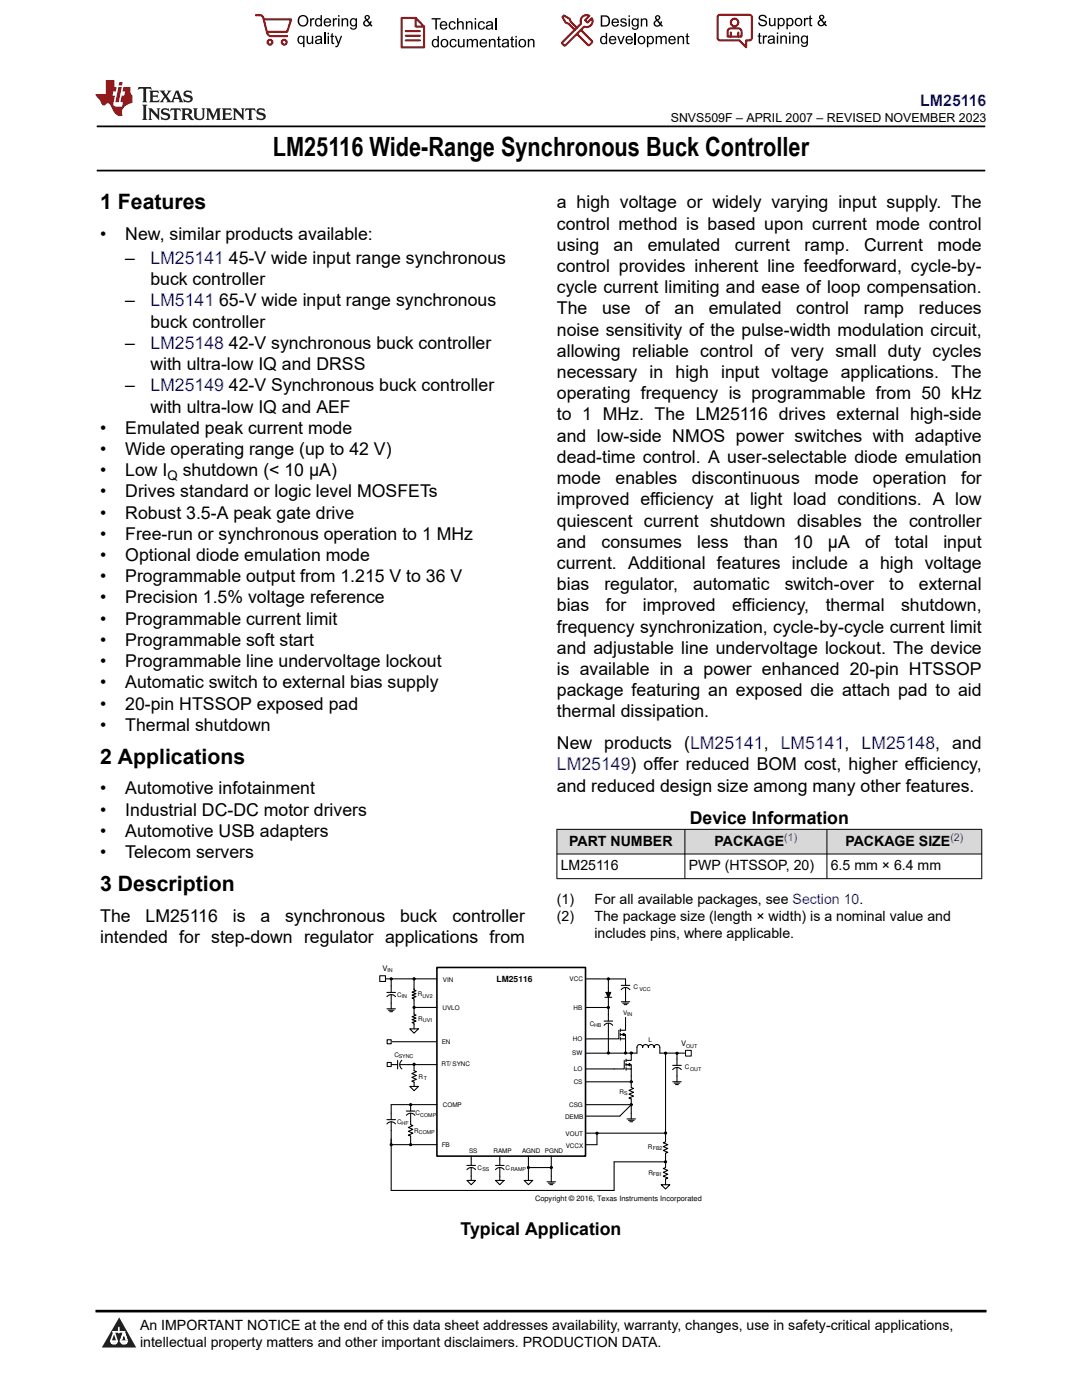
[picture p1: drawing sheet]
<svg xmlns="http://www.w3.org/2000/svg" width="216mm" height="279mm" viewBox="0 0 216 279" stroke-linecap="round" stroke-linejoin="round" font-family="sans-serif">
<path d="M19.3 25.2h177.3M19.3 34h177.3" fill="none" stroke="#000" stroke-width=".35"/>
<g fill="#d8d8d8">
<path d="M111.1 165.5h84.8v4.9h-84.8z" fill-rule="evenodd"/>
<path d="M111.2 165.6h25.4v4.8h-25.4z" fill-rule="evenodd"/>
<path d="M136.7 165.6h28.2v4.8h-28.2z" fill-rule="evenodd"/>
<path d="M165.1 165.6h30.7v4.8h-30.7z" fill-rule="evenodd"/>
</g>
<g fill="none" stroke="#000" stroke-width=".2">
<path d="M111.1 165.5h84.9M111.1 170.4h84.9M111.1 175.4h84.9M111.1 165.5v9.9M136.7 165.5v9.9M165 165.5v9.9M195.9 165.5v9.9M124.1 206.5l.4-.3v.5z"/>
<circle cx="78.1" cy="195.4" r=".22"/>
<circle cx="121.4" cy="195.4" r=".21"/>
<circle cx="121.4" cy="201.1" r=".21"/>
<circle cx="124.8" cy="210.1" r=".21"/>
<circle cx="126" cy="215.9" r=".21"/>
<circle cx="132.8" cy="210.2" r=".21"/>
<circle cx="135.1" cy="210.2" r=".21"/>
<circle cx="78.1" cy="228.4" r=".22"/>
<circle cx="81.9" cy="220.5" r=".22"/>
<circle cx="81.9" cy="228.4" r=".22"/>
<circle cx="126" cy="220.5" r=".21"/>
<circle cx="132.8" cy="231.9" r=".21"/>
</g>
<g fill="none" stroke="#000" stroke-width=".21">
<path d="M76.9 195.4h10.3M77.2 198.9l.3-.3 .6-.1 .5 .1 .3 .3M77.2 198.1h1.7M78.1 195.4v2.7M78.1 198.5v1.7M117 195.4h7.8v1.3M121.4 195.4v1.7M121.4 199.9v3.9M124 197.5a1.07 1.07 0 0 1 1.7 0M124 196.7h1.7M124.8 197.1v1.7M78.1 207.9h8.9"/>
<path d="M82.6 213.7l.5 .2-.9 .4 .9 .3-.9 .4 .9 .4-.9 .4 .4 .2M120.5 204.6l.7-.4a1.06 1.06 0 0 1 1.1 .4M120.5 203.8h1.8M121.4 204.2v1.7M123.5 205.6v1.7h-2.1M123.8 207.3h1v1.4M123.8 206.5h.8M123.8 205.4v.5M123.8 206.2v.5M123.8 207.1v.5M123.8 206.5h1v.8M124.8 203v2.6h-1"/>
<path d="M126 214.8v2.2l.4 .2-.9 .4 .9 .4-.9 .4 .9 .4-.9 .3 .5 .2v2.9M131.7 210.2v-1.2a.57 .57 0 0 0-.6-.5 .57 .57 0 0 0-.6 .5 .57 .57 0 0 0-.6-.5 .57 .57 0 0 0-.5 .5 .57 .57 0 0 0-.6-.5 .57 .57 0 0 0-.6 .5 .57 .57 0 0 0-.5-.5 .57 .57 0 0 0-.6 .5v1.2h-10.3M132.8 210.2v17.7l-.5 .2 1 .3-1 .4 1 .4-1 .4 1 .4-.5 .2v2.8l-.5 .2 1 .4-1 .4 1 .3-1 .4 1 .4-.5 .2v.3M134.2 213.5a1.06 1.06 0 0 1 1.7 0M134.2 212.6h1.7M135.1 211.3v1.3M135.1 213v1.8M77.2 224.3l.3-.3 .6-.1 .5 .1 .3 .3M77.2 223.4h1.7M78.1 228.4h9.1M78.1 223.9v13.7M81.1 222.6l.3-.3 .5-.1 .6 .1 .3 .3"/>
<path d="M81.1 221.7h1.7M81.9 222.2v2.2l.5 .2-.9 .4 .9 .4-.9 .4 .9 .4-.9 .3 .4 .2v1.7M81.9 220.5v1.2M87.2 220.5h-9.1v2.9M93.2 233.4a1.06 1.06 0 0 1 1.7 0M93.2 232.6h1.7M94 230.7v1.9M94 233v1.7M98.9 233.4a1.06 1.06 0 0 1 1.7 0M98.9 232.6h1.7M99.7 230.7v1.9M99.7 233v1.7"/>
<path d="M116.8 220.5h9.2"/>
</g>
<g fill="#000">
<path d="M124.1 206.5l.4-.3v.5z"/>
<circle cx="78.1" cy="195.4" r=".22"/>
<circle cx="121.4" cy="195.4" r=".21"/>
<circle cx="121.4" cy="201.1" r=".21"/>
<circle cx="124.8" cy="210.1" r=".21"/>
<circle cx="126" cy="215.9" r=".21"/>
<circle cx="132.8" cy="210.2" r=".21"/>
<circle cx="135.1" cy="210.2" r=".21"/>
<circle cx="78.1" cy="228.4" r=".22"/>
<circle cx="81.9" cy="220.5" r=".22"/>
<circle cx="81.9" cy="228.4" r=".22"/>
<circle cx="126" cy="220.5" r=".21"/>
<circle cx="132.8" cy="231.9" r=".21"/>
</g>
<path d="M87.2 193.1h29.6v37.6h-29.6z" fill="none" stroke="#000" stroke-width=".32"/>
<path d="M131.9 236.4h1.8l-.9 .9z" fill="#fff"/>
<path d="M131.9 236.4h1.8l-.9 .9zM132.8 235.6v.8" fill="none" stroke="#000" stroke-width=".21"/>
<path d="M104.6 235.6h1.7l-.9 .8z" fill="#fff"/>
<path d="M104.6 235.6h1.7l-.9 .8zM105.4 234.7v.9" fill="none" stroke="#000" stroke-width=".21"/>
<path d="M98.9 235.6h1.7l-.9 .8z" fill="#fff"/>
<path d="M98.9 235.6h1.7l-.9 .8zM99.7 234.7v.9" fill="none" stroke="#000" stroke-width=".21"/>
<path d="M81.8 216.8h1.7l-.9 .9z" fill="#fff"/>
<path d="M81.8 216.8h1.7l-.9 .9zM82.6 216v.8" fill="none" stroke="#000" stroke-width=".21"/>
<path d="M93.2 235.6h1.7l-.9 .8z" fill="#fff"/>
<g fill="none" stroke="#000" stroke-width=".21">
<path d="M82.6 197.3v.3l.4 .1-.8 .3 .8 .3-.8 .3 .8 .3-.8 .3 .4 .1v3.2l.4 .1-.8 .3 .8 .3-.8 .3 .8 .3-.8 .3 .4 .1v.3M82.6 195.1v2.5M81.5 212.5h5.7M82.4 201.1h4.8M82.6 212.4v1.3M116.8 215.9h8.9M116.8 201.1h4.6M121.4 207.3h-4.6M121.4 205.9v4.3M124.6 211.6v1.7h-2.1M124.8 208.7v1.5M124.9 213.3h1.1v1.5"/>
<path d="M124.9 211.4v.5M124.9 212.2v.5M124.9 213.1v.5M125.8 212.5h-.9h1.1v.8M126 210.2v1.4h-1.1M131.7 210.2h5.1M135.1 210.2v1.1M93.2 235.6h1.7l-.9 .8zM94 234.7v.9M105.4 230.7v4M105.7 233h4.3M116.8 226.1h15.8"/>
<path d="M132.8 231.9h-10.3v5.7h-44.4"/>
</g>
<g fill="#000">
<path d="M125.2 212.5l.5-.3v.5z"/>
<circle cx="121.4" cy="210.1" r=".21"/>
<circle cx="110" cy="233" r=".22"/>
<circle cx="132.8" cy="226.1" r=".21"/>
</g>
<g fill="none" stroke="#000" stroke-width=".2">
<path d="M125.2 212.5l.5-.3v.5z"/>
<circle cx="121.4" cy="210.1" r=".21"/>
<circle cx="110" cy="233" r=".22"/>
<circle cx="132.8" cy="226.1" r=".21"/>
</g>
<path d="M81.8 205.3h1.7l-.9 .9z" fill="#fff"/>
<g fill="none" stroke="#000" stroke-width=".21">
<path d="M120.7 199h1.4M121.4 197.1v2.8M124 199.9h1.7M124.8 198.8v1.1M77.2 201.3h1.7M77.5 201.6h1.1M77.8 201.9h.5M78.1 200.2v1.1M81.8 205.3h1.7l-.9 .9zM82.6 204.5v.8M116.8 213.3h5.7M124.3 200.2h1.1"/>
<path d="M124.5 200.5h.6M134.2 215.9h1.7M134.5 216.2h1.2M134.8 216.4h.6M135.1 214.8v1.1M109.2 235.9h1.6M109.4 236.1h1.2M109.7 236.4h.6M110 230.7v5.2M125.1 223.3h1.7M125.4 223.6h1.1M125.7 223.9h.5"/>
<path d="M126 222.2v1.1M126 220.5l-2.3 2.2h-6.9"/>
</g>
<g fill="#000">
<path d="M120.9 198.1h1l-.5 1z"/>
<circle cx="82.6" cy="195.4" r=".22"/>
<circle cx="82.6" cy="201.1" r=".22"/>
<circle cx="126" cy="210.1" r=".21"/>
<circle cx="105.4" cy="233" r=".22"/>
</g>
<g fill="none" stroke="#000" stroke-width=".2">
<path d="M120.9 198.1h1l-.5 1z"/>
<circle cx="82.6" cy="195.4" r=".22"/>
<circle cx="82.6" cy="201.1" r=".22"/>
<circle cx="126" cy="210.1" r=".21"/>
<circle cx="105.4" cy="233" r=".22"/>
</g>
<path d="M75.8 194.7h1.1v1.2h-1.1z" fill-rule="evenodd" fill="#fff"/>
<path d="M75.8 194.7h1.1v1.2h-1.1z" fill="none" stroke="#000" stroke-width=".21"/>
<path d="M136.8 209.6h1.1v1.2h-1.1z" fill-rule="evenodd" fill="#fff"/>
<path d="M136.8 209.6h1.1v1.2h-1.1z" fill="none" stroke="#000" stroke-width=".2"/>
<path d="M116.8 228.4h2.3" fill="none" stroke="#000" stroke-width=".21"/>
<path d="M77.2 207.5h.9v.8h-.9z" fill-rule="evenodd" fill="#fff"/>
<path d="M77.2 207.5h.9v.8h-.9z" fill="none" stroke="#000" stroke-width=".21"/>
<path d="M77.3 212h.8v.8h-.8z" fill-rule="evenodd" fill="#fff"/>
<g fill="none" stroke="#000" stroke-width=".21">
<path d="M77.3 212h.8v.8h-.8zM78.1 212.5h1.2M79.3 211.6v1.7M79.8 212.5h1.7M80.2 211.6l-.4 .7a1.06 1.06 0 0 0 .4 1M119.1 226.2v2.2"/>
<circle cx="119.1" cy="226.2" r=".21"/>
</g>
<g fill="#000">
<circle cx="82.6" cy="212.4" r=".22"/>
<circle cx="119.1" cy="226.2" r=".21"/>
</g>
<circle cx="82.6" cy="212.4" r=".22" fill="none" stroke="#000" stroke-width=".2"/>
<path d="M0 0h215.9v23.8h-215.9z" fill-rule="evenodd" fill="#fff"/>
<path d="M27.7 17.4l-.2 .6 .5-.3h.6v.1v2.2l-.2 .4h1l-.2-.4v-2.2v-.1h.5l.5 .3-.1-.6zM29.8 18.1l.2 .4v1.5l-.2 .4h1.9l.1-.6a1.08 1.08 0 0 1-1.3 .2v-.7h.6l.4 .2v-.6l-.4 .2h-.6v-.6l.2-.1a1 1 0 0 1 1 .2l-.1-.5zM31.8 18.1l1 1.1-1 1.2h.9l-.2-.2 .4-.7 .5 .7-.2 .2h1.6l-.2-.2 .1-.4h1l.1 .4-.1 .2h.9l-.2-.3-.8-2h-.5l-1 2.2-.8-1.1 .9-1.1h-.8l.2 .2-.5 .7-.3-.7 .1-.2zM35.2 18.5l.4 1h-.8zM36.8 18.2a.65 .65 0 0 0-.2 .7 .65 .65 0 0 0 .6 .5l.7 .2 .1 .2a.79 .79 0 0 1-.7 .4 .79 .79 0 0 1-.7-.5l.1 .7 .2-.1a.93 .93 0 0 0 1.1 .1 .93 .93 0 0 0 .4-1 1.46 1.46 0 0 0-1.2-.6l-.1-.3a1.09 1.09 0 0 1 1.2 .2l-.2-.6-.1 .1-.6-.2zM28.4 20.9l.2 .4v2.3l-.2 .3h1l-.2-.3v-2.3l.2-.4zM29.6 21.6l.2 .4v1.6l-.2 .3h.8l-.3-.3v-1.4l1.7 1.8v-2l.2-.4h-.8l.2 .2 .1 1.1-1.2-1.3zM32.3 21.8a.65 .65 0 0 0-.2 .7 .65 .65 0 0 0 .7 .4l.6 .2 .1 .2a.79 .79 0 0 1-.7 .4 .79 .79 0 0 1-.7-.5l.1 .7 .2-.1a.93 .93 0 0 0 1.1 .1 .93 .93 0 0 0 .4-.9 1.46 1.46 0 0 0-1.2-.6l-.1-.4a1.09 1.09 0 0 1 1.2 .2l-.2-.6-.1 .1-.6-.1zM34.1 21.6l-.1 .7a.63 .63 0 0 1 .7-.4l.1 1.7-.3 .3h1l-.2-.3v-1.7a.66 .66 0 0 1 .8 .4l-.1-.7zM36.2 21.6l.2 .4v1.6l-.2 .3h.9l-.2-.2v-.7h.5l.1 .2a.79 .79 0 0 0 1.2 .6l-1-.9a.61 .61 0 0 0 .6-.6 .61 .61 0 0 0-.5-.6zM36.9 21.9h.2a.47 .47 0 0 1 .5 .1 .47 .47 0 0 1 .1 .5l-.2 .2h-.6zM38.5 21.6l.2 .2a2.27 2.27 0 0 0 .4 2 1.04 1.04 0 0 0 1.7-.7v-1.3l.2-.2h-.8l.2 .4v1.1a.6 .6 0 0 1-.6 .6 .6 .6 0 0 1-.6-.6v-1.1l.3-.4zM41.1 21.6l.2 .4v1.6l-.2 .3h.7l-.2-.3v-1.5l.9 1.9 .8-1.9v1.5l-.2 .3h1l-.3-.3v-1.6l.3-.4h-.8l-.7 1.5-.7-1.5zM44.3 21.6l.2 .4v1.6l-.2 .3h1.9l.1-.5a1.09 1.09 0 0 1-1.3 .1v-.6h.6l.4 .1v-.6l-.4 .2h-.6v-.6l.2-.1a1.01 1.01 0 0 1 1 .3l-.1-.6zM46.4 21.6l.3 .4v1.6l-.3 .3h.8l-.2-.3v-1.4l1.6 1.8v-2l.2-.4h-.7l.2 .2v1.1l-1.2-1.3zM49 21.6l-.1 .7a.63 .63 0 0 1 .8-.4v1.7l-.3 .3h1l-.2-.3v-1.7a.66 .66 0 0 1 .8 .4l-.1-.7zM51.4 21.8a.65 .65 0 0 0-.2 .7 .65 .65 0 0 0 .6 .4l.6 .2 .2 .2a.79 .79 0 0 1-.8 .4 .79 .79 0 0 1-.6-.5l.1 .7 .2-.1a.93 .93 0 0 0 1 .1 .93 .93 0 0 0 .5-.9 1.46 1.46 0 0 0-1.3-.6l-.1-.4a1.09 1.09 0 0 1 1.3 .2l-.2-.6-.2 .1-.5-.1z" fill="#231f20"/>
<path d="M21.1 16v2.8h-2.1l.1 .3 .9 1a.95 .95 0 0 0 .9 .9 .59 .59 0 0 1 .6-.4 .59 .59 0 0 1 .5 .4l.4 .8a1.59 1.59 0 0 0 2.1 1.3 1.61 1.61 0 0 1 1-2.2l1-.4-.1-1.5a1.59 1.59 0 0 1-.4-1.6h-1.4l-.2 .9h.5l-.1 .8h-.5l-.2 1v.2l.4 .1-.2 .9h-.6a.73 .73 0 0 1-1.1-.7l.3-1.5h-.5l.2-.8h.5l.2-.9h-.5v-1.4zM23.6 17.4l-.6 3h.7l.6-3zM23.8 16.4l-.1 .7h.7l.1-.7z" fill="#ed1c24"/>
<g fill="#000">
<path d="M59.4 4.2a1.12 1.12 0 0 1 2.2 0 1.12 1.12 0 0 1-2.2 0zM59.9 3.5a.89 .89 0 0 0-.1 1.1 .89 .89 0 0 0 1.1 .4 .88 .88 0 0 0 .3-1.3 .88 .88 0 0 0-1.3-.2z" fill-rule="evenodd"/>
<path d="M59.5 7.3l.5-.2 .5 .3v-.3h.3v2.3h-.3v-.8a.74 .74 0 0 1-1 0 .74 .74 0 0 1-.1-1zM59.8 7.5a.57 .57 0 0 0-.2 .7 .57 .57 0 0 0 .8 .2 .57 .57 0 0 0 .1-.7 .57 .57 0 0 0-.7-.2z" fill-rule="evenodd"/>
<path d="M61.9 3.6h.2v.3l.2-.2 .3-.1 .2 .1-.1 .3a.36 .36 0 0 0-.5 0 .36 .36 0 0 0 0 .4v.9h-.3z" fill-rule="evenodd"/>
<path d="M61.2 7.1h.3v.9a.41 .41 0 0 0 .4 .6 .41 .41 0 0 0 .3-.6v-.9h.3v1.7h-.2v-.3a.58 .58 0 0 1-.7 .3 .58 .58 0 0 1-.4-.6z" fill-rule="evenodd"/>
<path d="M63 3.8l.5-.2 .5 .2v-.8h.2v2.3h-.2v-.2a.75 .75 0 0 1-1-.1 .75 .75 0 0 1-.1-1zM63.2 4a.57 .57 0 0 0-.1 .7 .57 .57 0 0 0 .8 .2 .57 .57 0 0 0 .1-.7 .57 .57 0 0 0-.8-.2z" fill-rule="evenodd"/>
<path d="M63 7.3a.74 .74 0 0 1 1-.1 .74 .74 0 0 1 .3 .9v.7h-.3v-.2a.57 .57 0 0 1-.8 .2 .57 .57 0 0 1-.2-.8l1-.3a.41 .41 0 0 0-.4-.4 .41 .41 0 0 0-.4 .4l-.3-.1zM63.2 8.2a.35 .35 0 0 0 .2 .5 .35 .35 0 0 0 .5-.3l.1-.4z" fill-rule="evenodd"/>
<path d="M65.4 6.5h.3v.3h-.3zM65.4 7.1h.3v1.7h-.3z" fill-rule="evenodd"/>
<path d="M64.8 3.8a.76 .76 0 0 1 .9-.1 .76 .76 0 0 1 .4 .8h-1.2a.47 .47 0 0 0 .3 .6 .47 .47 0 0 0 .6-.4l.3 .1a.82 .82 0 0 1-1.3 .3 .82 .82 0 0 1 0-1.3zM65 4l-.1 .3h.9l-.3-.4z" fill-rule="evenodd"/>
<path d="M66.4 3.6h.3v.3l.1-.2 .4-.1 .1 .1-.1 .3a.36 .36 0 0 0-.4 0 .36 .36 0 0 0-.1 .4v.9h-.3z" fill-rule="evenodd"/>
<path d="M66.1 6.7l.3-.1v.5h.3v.3h-.3v.9l.1 .2h.2v.3a.41 .41 0 0 1-.4-.1 .41 .41 0 0 1-.2-.4v-.9h-.2v-.3h.2z" fill-rule="evenodd"/>
<path d="M66.8 7.1h.3l.4 1.4 .5-1.4h.3l-.6 1.7a.57 .57 0 0 1-.8 .6v-.3a.37 .37 0 0 0 .5-.3z" fill-rule="evenodd"/>
<path d="M67.5 3h.2v.3h-.2zM67.5 3.6h.2v1.7h-.2z" fill-rule="evenodd"/>
<path d="M68.2 3.6h.2v.3a.58 .58 0 0 1 .7-.3 .58 .58 0 0 1 .4 .7v1h-.3v-1a.4 .4 0 0 0-.4-.5 .4 .4 0 0 0-.4 .6v.9h-.2z" fill-rule="evenodd"/>
<path d="M70 3.8l.5-.2 .5 .2v-.2h.2v1.5a.71 .71 0 0 1-.5 .8 .71 .71 0 0 1-.8-.5h.2a.46 .46 0 0 0 .6 .3 .46 .46 0 0 0 .3-.6 .78 .78 0 0 1-1.1-.2 .78 .78 0 0 1 .1-1.1zM70.2 4a.53 .53 0 0 0-.1 .8 .53 .53 0 0 0 .8 0 .54 .54 0 0 0 0-.7 .54 .54 0 0 0-.7-.1z" fill-rule="evenodd"/>
<path d="M72.9 3.1a.53 .53 0 0 1 .8 .1 .53 .53 0 0 1-.3 .8l.4 .5 .1-.3 .3 .1-.2 .5 .3 .3-.2 .2-.3-.3a.71 .71 0 0 1-1.2 .1 .71 .71 0 0 1 .4-1.1l-.3-.5zM73 3.5a.3 .3 0 0 0 .6 0 .3 .3 0 0 0-.6 0zM72.9 4.3a.45 .45 0 0 0 0 .7 .45 .45 0 0 0 .7-.2l-.5-.6z" fill-rule="evenodd"/>
<path d="M86.1 3.6h1.8v.3h-.7v2h-.3v-2h-.8z" fill-rule="evenodd"/>
<path d="M86.3 8l.5-.2 .5 .2v-.8h.3v2.2h-.3v-.2a.76 .76 0 0 1-1 0 .76 .76 0 0 1-.1-1zM86.6 8.1a.58 .58 0 0 0-.2 .8 .58 .58 0 0 0 .8 .2 .58 .58 0 0 0 .1-.8 .58 .58 0 0 0-.7-.2z" fill-rule="evenodd"/>
<path d="M88.2 7.9a.81 .81 0 0 1 1.1 .2 .81 .81 0 0 1-.2 1.1 .81 .81 0 0 1-1.1-.1l-.1-.8zM88.3 8.1a.57 .57 0 0 0 0 .9 .57 .57 0 0 0 .8 0 .57 .57 0 0 0 0-.8 .57 .57 0 0 0-.8-.1z" fill-rule="evenodd"/>
<path d="M88 4.4a.77 .77 0 0 1 .9-.1 .77 .77 0 0 1 .4 .8h-1.3a.48 .48 0 0 0 .4 .6 .48 .48 0 0 0 .6-.3h.3a.83 .83 0 0 1-1.3 .4 .83 .83 0 0 1 0-1.4zM88.2 4.6l-.2 .3h1l-.3-.4z" fill-rule="evenodd"/>
<path d="M89.7 4.4a.7 .7 0 0 1 1.2 .3l-.2 .1a.45 .45 0 0 0-.6-.3 .45 .45 0 0 0-.3 .6 .45 .45 0 0 0 .3 .6 .45 .45 0 0 0 .6-.4h.3a.76 .76 0 0 1-1.1 .6 .76 .76 0 0 1-.3-1.1z" fill-rule="evenodd"/>
<path d="M89.9 8a.7 .7 0 0 1 1.2 .3h-.3a.45 .45 0 0 0-.5-.3 .45 .45 0 0 0-.3 .6 .45 .45 0 0 0 .3 .6 .45 .45 0 0 0 .6-.4l.2 .1a.76 .76 0 0 1-1 .5 .76 .76 0 0 1-.4-1.1z" fill-rule="evenodd"/>
<path d="M91.2 3.6h.3v.8a.59 .59 0 0 1 .7-.2 .59 .59 0 0 1 .3 .7v1h-.2v-1a.4 .4 0 0 0-.5-.4 .4 .4 0 0 0-.3 .5v.9h-.3z" fill-rule="evenodd"/>
<path d="M91.4 7.8h.2v.9a.41 .41 0 0 0 .5 .5 .41 .41 0 0 0 .3-.5v-.9h.3v1.6h-.3v-.2a.58 .58 0 0 1-.7 .3 .58 .58 0 0 1-.3-.7z" fill-rule="evenodd"/>
<path d="M93 4.2h.2v.3a.59 .59 0 0 1 .7-.3 .59 .59 0 0 1 .4 .7v1h-.3v-1a.41 .41 0 0 0-.4-.5 .41 .41 0 0 0-.4 .6v.9h-.2z" fill-rule="evenodd"/>
<path d="M93.1 7.8h.3v.2a.56 .56 0 0 1 1 0 .54 .54 0 0 1 .6-.2 .54 .54 0 0 1 .4 .5v1.1h-.3v-1a.34 .34 0 0 0-.3-.4 .34 .34 0 0 0-.4 .3v1.1h-.3v-1a.38 .38 0 0 0-.5-.4 .38 .38 0 0 0-.2 .6v.8h-.3z" fill-rule="evenodd"/>
<path d="M94.7 3.6h.3v.3h-.3zM94.7 4.2h.3v1.7h-.3z" fill-rule="evenodd"/>
<path d="M95.5 4.4a.7 .7 0 0 1 1.3 .3l-.3 .1a.45 .45 0 0 0-.6-.3 .45 .45 0 0 0-.3 .6 .45 .45 0 0 0 .3 .6 .45 .45 0 0 0 .6-.4h.3a.76 .76 0 0 1-1.1 .6 .76 .76 0 0 1-.3-1.1z" fill-rule="evenodd"/>
<path d="M95.9 8a.77 .77 0 0 1 .9-.2 .77 .77 0 0 1 .4 .9h-1.2a.48 .48 0 0 0 .3 .5 .48 .48 0 0 0 .6-.3h.3a.83 .83 0 0 1-1.3 .4 .83 .83 0 0 1 0-1.3zM96.1 8.1l-.1 .4h.9l-.2-.5z" fill-rule="evenodd"/>
<path d="M97.5 7.8h.3v.2a.59 .59 0 0 1 .7-.2 .59 .59 0 0 1 .4 .6v1h-.3v-1a.41 .41 0 0 0-.5-.4 .41 .41 0 0 0-.3 .5v.9h-.3z" fill-rule="evenodd"/>
<path d="M97.1 4.4a.74 .74 0 0 1 1-.1 .74 .74 0 0 1 .3 .9v.7h-.3v-.2a.59 .59 0 0 1-.8 .2 .59 .59 0 0 1-.3-.8l1.1-.3a.42 .42 0 0 0-.4-.4 .42 .42 0 0 0-.5 .4l-.2-.1zM97.3 5.3a.36 .36 0 0 0 .2 .5 .36 .36 0 0 0 .5-.2l.1-.5z" fill-rule="evenodd"/>
<path d="M99.4 7.4l.2-.2v.6h.3v.2h-.3v1l.1 .2h.2l.1 .2a.41 .41 0 0 1-.5 0 .41 .41 0 0 1-.1-.4v-1h-.2v-.2h.2z" fill-rule="evenodd"/>
<path d="M100.3 8a.74 .74 0 0 1 .9-.2 .74 .74 0 0 1 .3 .9l.1 .7h-.3v-.2a.59 .59 0 0 1-.8 .3 .59 .59 0 0 1-.3-.8l1-.3a.42 .42 0 0 0-.3-.4 .42 .42 0 0 0-.5 .3h-.3zM100.5 8.8a.36 .36 0 0 0 .1 .5 .36 .36 0 0 0 .5-.2l.2-.5z" fill-rule="evenodd"/>
<path d="M102 7.4l.3-.2v.6h.3v.2h-.3v1l.1 .2h.2v.2a.41 .41 0 0 1-.5 0 .41 .41 0 0 1-.1-.4v-1h-.2v-.2h.2z" fill-rule="evenodd"/>
<path d="M102.8 7.2h.3v.3h-.3zM102.8 7.8h.3v1.6h-.3z" fill-rule="evenodd"/>
<path d="M103.7 7.9a.81 .81 0 0 1 1.1 .2 .81 .81 0 0 1-.1 1.1 .81 .81 0 0 1-1.2-.1v-.8zM103.9 8.1a.57 .57 0 0 0-.1 .9 .57 .57 0 0 0 .8 0 .57 .57 0 0 0 0-.8 .57 .57 0 0 0-.7-.1z" fill-rule="evenodd"/>
<path d="M105.3 7.8h.3v.2a.59 .59 0 0 1 .7-.2 .59 .59 0 0 1 .4 .6v1h-.3v-1a.41 .41 0 0 0-.5-.4 .41 .41 0 0 0-.3 .5v.9h-.3z" fill-rule="evenodd"/>
<path d="M119.9 3.1h.7a1.12 1.12 0 0 1 1.1 1.1 1.12 1.12 0 0 1-1 1.1h-.8zM120.2 3.3v1.7h.4a.86 .86 0 0 0 .8-.8 .86 .86 0 0 0-.8-.9z" fill-rule="evenodd"/>
<path d="M119.9 7.4l.5-.3 .5 .3v-.8h.2v2.2h-.2v-.2a.75 .75 0 0 1-1 0 .75 .75 0 0 1-.1-1zM120.1 7.5a.57 .57 0 0 0-.1 .8 .57 .57 0 0 0 .8 .2 .57 .57 0 0 0 .1-.8 .57 .57 0 0 0-.8-.2z" fill-rule="evenodd"/>
<path d="M121.7 7.4a.76 .76 0 0 1 .9-.2 .76 .76 0 0 1 .4 .9h-1.2a.47 .47 0 0 0 .3 .5 .47 .47 0 0 0 .6-.3h.3a.82 .82 0 0 1-1.3 .4 .82 .82 0 0 1 0-1.3zM121.9 7.5l-.1 .3h.9l-.3-.4z" fill-rule="evenodd"/>
<path d="M122.2 3.9a.76 .76 0 0 1 .9-.2 .76 .76 0 0 1 .4 .9h-1.2a.47 .47 0 0 0 .4 .5 .47 .47 0 0 0 .5-.3h.3a.82 .82 0 0 1-1.3 .4 .82 .82 0 0 1 0-1.3zM122.5 4l-.2 .3h.9l-.2-.4z" fill-rule="evenodd"/>
<path d="M123.9 3.8a.71 .71 0 0 1 1.1 .3h-.2a.32 .32 0 0 0-.4-.3 .32 .32 0 0 0-.3 .4h.1a.75 .75 0 0 1 .9 .8 .72 .72 0 0 1-.7 .3 .72 .72 0 0 1-.7-.5h.3a.36 .36 0 0 0 .4 .4 .36 .36 0 0 0 .3-.5 .8 .8 0 0 1-.9-.7z" fill-rule="evenodd"/>
<path d="M123.2 7.2h.3l.4 1.3 .5-1.3h.3l-.7 1.6h-.2z" fill-rule="evenodd"/>
<path d="M125.4 3.1h.3v.3h-.3zM125.4 3.7h.3v1.6h-.3z" fill-rule="evenodd"/>
<path d="M125 7.4a.76 .76 0 0 1 .9-.2 .76 .76 0 0 1 .4 .9h-1.2a.47 .47 0 0 0 .3 .5 .47 .47 0 0 0 .6-.3h.3a.82 .82 0 0 1-1.3 .4 .82 .82 0 0 1 0-1.3zM125.2 7.5l-.1 .3h.9l-.2-.4z" fill-rule="evenodd"/>
<path d="M126.2 3.9l.5-.3 .5 .3v-.2h.2v1.4a.71 .71 0 0 1-.5 .8 .71 .71 0 0 1-.8-.5l.2 .1a.46 .46 0 0 0 .6 .2 .46 .46 0 0 0 .3-.6 .78 .78 0 0 1-1.1-.1 .78 .78 0 0 1 .1-1.1zM126.4 4a.53 .53 0 0 0-.1 .8 .53 .53 0 0 0 .8 0 .54 .54 0 0 0 0-.7 .54 .54 0 0 0-.7-.1z" fill-rule="evenodd"/>
<path d="M127.5 7.3a.8 .8 0 0 1 1.1 .2 .8 .8 0 0 1-.1 1.1 .8 .8 0 0 1-1.2-.1v-.8zM127.7 7.5a.56 .56 0 0 0-.1 .9 .56 .56 0 0 0 .8-.1 .56 .56 0 0 0 0-.7 .56 .56 0 0 0-.7-.1z" fill-rule="evenodd"/>
<path d="M127.9 3.7h.2v.2a.58 .58 0 0 1 .7-.2 .58 .58 0 0 1 .4 .6v1h-.3v-1a.4 .4 0 0 0-.4-.4 .4 .4 0 0 0-.4 .5v.9h-.2z" fill-rule="evenodd"/>
<path d="M129.1 7.2h.2v.2a.72 .72 0 0 1 1-.1 .72 .72 0 0 1 .2 1 .64 .64 0 0 1-.5 .5 .64 .64 0 0 1-.6-.2v.8h-.3zM129.5 7.5a.56 .56 0 0 0-.2 .8 .56 .56 0 0 0 .8 .2 .56 .56 0 0 0 .1-.8 .56 .56 0 0 0-.7-.2z" fill-rule="evenodd"/>
<path d="M130.8 7.2h.3v.2a.55 .55 0 0 1 .9 0 .53 .53 0 0 1 .6-.3 .53 .53 0 0 1 .4 .6v1.1h-.2v-1a.34 .34 0 0 0-.3-.4 .34 .34 0 0 0-.4 .3v1.1h-.3v-1a.37 .37 0 0 0-.5-.4 .37 .37 0 0 0-.2 .6v.8h-.3z" fill-rule="evenodd"/>
<path d="M130.8 3.2a.53 .53 0 0 1 .9 .1 .53 .53 0 0 1-.4 .8l.4 .5 .2-.4 .2 .1-.2 .5 .4 .3-.2 .3-.3-.4a.71 .71 0 0 1-1.2 .1 .71 .71 0 0 1 .3-1.1l-.2-.5zM130.9 3.6a.3 .3 0 0 0 .6 0 .3 .3 0 0 0-.6 0zM130.9 4.3a.45 .45 0 0 0 0 .7 .45 .45 0 0 0 .7-.2l-.5-.6z" fill-rule="evenodd"/>
<path d="M133.6 7.4a.76 .76 0 0 1 .9-.2 .76 .76 0 0 1 .3 .9h-1.2a.47 .47 0 0 0 .4 .5 .47 .47 0 0 0 .6-.3h.2a.82 .82 0 0 1-1.2 .4 .82 .82 0 0 1 0-1.3zM133.8 7.5l-.2 .3h1l-.3-.4z" fill-rule="evenodd"/>
<path d="M135.2 7.2h.2v.2a.58 .58 0 0 1 .7-.2 .58 .58 0 0 1 .4 .6v1h-.3v-1a.4 .4 0 0 0-.4-.4 .4 .4 0 0 0-.3 .5v.9h-.3z" fill-rule="evenodd"/>
<path d="M137 6.8l.3-.2v.6h.2v.2h-.2v1v.2h.2l.1 .2a.41 .41 0 0 1-.5 0 .41 .41 0 0 1-.1-.5v-.9h-.2v-.2h.2z" fill-rule="evenodd"/>
<path d="M151.6 3.1a.88 .88 0 0 1 1.4 .5h-.3a.49 .49 0 0 0-.5-.5 .49 .49 0 0 0-.5 .6l.1 .1a1.06 1.06 0 0 1 1.2 1 .95 .95 0 0 1-.9 .4 .95 .95 0 0 1-.8-.7h.3a.58 .58 0 0 0 .6 .5 .58 .58 0 0 0 .5-.6l-.2-.1a.95 .95 0 0 1-1.1-.9z" fill-rule="evenodd"/>
<path d="M151.4 6.7l.3-.2v.6h.2v.2h-.2v1v.2h.2l.1 .2a.41 .41 0 0 1-.5 0 .41 .41 0 0 1-.1-.5v-.9h-.2v-.2h.2z" fill-rule="evenodd"/>
<path d="M152.2 7.1h.3v.2l.1-.2h.4h.1l-.1 .3a.36 .36 0 0 0-.4 0 .36 .36 0 0 0-.1 .5v.8h-.3z" fill-rule="evenodd"/>
<path d="M153.3 7.3a.74 .74 0 0 1 1-.2 .74 .74 0 0 1 .3 .9l.1 .7h-.3l-.1-.2a.57 .57 0 0 1-.8 .3 .57 .57 0 0 1-.1-.9l.9-.2a.41 .41 0 0 0-.4-.4 .41 .41 0 0 0-.4 .3h-.3zM153.5 8.1a.35 .35 0 0 0 .2 .5 .35 .35 0 0 0 .5-.2l.1-.5z" fill-rule="evenodd"/>
<path d="M153.4 3.6h.3v.9a.41 .41 0 0 0 .4 .5 .41 .41 0 0 0 .4-.5v-.9h.2v1.6h-.2v-.2a.58 .58 0 0 1-.7 .2 .58 .58 0 0 1-.4-.6z" fill-rule="evenodd"/>
<path d="M155 6.5h.3v.3h-.3zM155 7.1h.3v1.6h-.3z" fill-rule="evenodd"/>
<path d="M155.2 3.6h.2v.2a.72 .72 0 0 1 1-.1 .72 .72 0 0 1 .2 1 .64 .64 0 0 1-.5 .5 .64 .64 0 0 1-.6-.2v.8h-.3zM155.6 3.9a.56 .56 0 0 0-.2 .8 .56 .56 0 0 0 .8 .2 .56 .56 0 0 0 .1-.8 .56 .56 0 0 0-.7-.2z" fill-rule="evenodd"/>
<path d="M155.7 7.1h.3v.2a.58 .58 0 0 1 .7-.2 .58 .58 0 0 1 .3 .6v1h-.3v-1a.4 .4 0 0 0-.4-.4 .4 .4 0 0 0-.3 .5v.9h-.3z" fill-rule="evenodd"/>
<path d="M156.9 3.6h.3v.2a.72 .72 0 0 1 .9-.1 .72 .72 0 0 1 .2 1 .64 .64 0 0 1-.4 .5 .64 .64 0 0 1-.7-.2v.8h-.3zM157.3 3.9a.56 .56 0 0 0-.1 .8 .56 .56 0 0 0 .7 .2 .56 .56 0 0 0 .2-.8 .56 .56 0 0 0-.8-.2z" fill-rule="evenodd"/>
<path d="M157.4 6.5h.3v.3h-.3zM157.4 7.1h.3v1.6h-.3z" fill-rule="evenodd"/>
<path d="M158.1 7.1h.3v.2a.58 .58 0 0 1 .7-.2 .58 .58 0 0 1 .4 .6v1h-.3v-1a.4 .4 0 0 0-.5-.4 .4 .4 0 0 0-.3 .5v.9h-.3z" fill-rule="evenodd"/>
<path d="M158.8 3.7a.8 .8 0 0 1 1.1 .2 .8 .8 0 0 1-.1 1.1 .8 .8 0 0 1-1.1-.1l-.1-.8zM159 3.9a.56 .56 0 0 0-.1 .9 .56 .56 0 0 0 .9 0 .56 .56 0 0 0-.1-.8 .56 .56 0 0 0-.7-.1z" fill-rule="evenodd"/>
<path d="M160 7.3l.5-.2 .5 .2v-.2h.2v1.4a.71 .71 0 0 1-.5 .9 .71 .71 0 0 1-.9-.5h.3a.46 .46 0 0 0 .6 .2 .46 .46 0 0 0 .2-.6 .78 .78 0 0 1-1-.1 .78 .78 0 0 1 .1-1.1zM160.2 7.4a.53 .53 0 0 0-.1 .8 .53 .53 0 0 0 .8 0 .54 .54 0 0 0 0-.7 .54 .54 0 0 0-.7-.1z" fill-rule="evenodd"/>
<path d="M160.4 3.6h.3v.2l.1-.2h.4h.1l-.1 .3a.36 .36 0 0 0-.4 0 .36 .36 0 0 0-.1 .5v.8h-.3z" fill-rule="evenodd"/>
<path d="M161.5 3.2l.3-.2v.6h.3v.2h-.3v1v.2h.3v.2a.41 .41 0 0 1-.5 0 .41 .41 0 0 1-.1-.5v-.9h-.2v-.2h.2z" fill-rule="evenodd"/>
<path d="M163.6 3.1a.53 .53 0 0 1 .8 .1 .53 .53 0 0 1-.3 .8l.4 .5 .1-.3h.3l-.2 .5 .3 .3-.2 .3-.3-.3a.71 .71 0 0 1-1.2 .1 .71 .71 0 0 1 .4-1.2l-.3-.5zM163.7 3.5a.3 .3 0 0 0 .5 0 .3 .3 0 0 0-.5 0zM163.6 4.2a.45 .45 0 0 0 0 .8 .45 .45 0 0 0 .7-.3l-.5-.6z" fill-rule="evenodd"/>
</g>
<path d="M64.8 6.5v2.3M98.9 3.6v2.3M126.8 6.6v2.2" fill="none" stroke="#000" stroke-width=".28"/>
<g fill="none" stroke="#de0000" stroke-width=".42">
<path d="M51.1 3l1 .1a1.4 1.4 0 0 1 .6 1.2l.7 2.5a.95 .95 0 0 0 1.1 .4h2.8M52.7 3.9h5.4l-.8 2.4h-4M80.1 3.6h2.8v1.7h1.7v4.2h-4.5zM81 7.1h2.8M81 6.2h2.8M81 8.1h2.8M82.9 3.6l1.7 1.7M115.1 5.5l-1.3-1.2-.1-.5-1.2-.7-.3 .3 .7 1.1 .5 .2 1.3 1.3M115.9 6l2.2 2.2v.3l-.5 .5h-.3l-2.2-2.2zM115.9 6l.7-.7a1.19 1.19 0 0 0 1.3-.3 1.19 1.19 0 0 0 .2-1.4l-.9 .9-.4-.5 .8-.8a1.19 1.19 0 0 0-1.4 .1 1.19 1.19 0 0 0-.2 1.4l-3.8 3.7v.3l.3 .3h.3l2.3-2.2M143.2 3.2l.4-.2h6l.4 .2v4.4l-.2 .4-.9 .1v1.3l-1.4-1.3h-3.9l-.4-.3zM145.4 5.8l.4-.1h1.6a.61 .61 0 0 1 .6 .6v1h-2.8v-1z"/>
<path d="M145.8 6.5v.8M147.3 6.5v.8"/>
<circle cx="53.9" cy="8.4" r=".49"/>
<circle cx="56.7" cy="8.4" r=".49"/>
<circle cx="146.6" cy="4.5" r=".75"/>
</g>
<path d="M0 261.4h215.9v18h-215.9z" fill-rule="evenodd" fill="#fff"/>
<path d="M23.8 262.9l3.4 6h-6.9z" fill="#231f20"/>
<path d="M22.1 267.7h1.3l-.4 .5h-.3a.55 .55 0 0 1-.6-.5z" fill-rule="evenodd" fill="#fff"/>
<path d="M22.1 267.7h1.3l-.4 .5h-.3a.55 .55 0 0 1-.6-.5z" fill="none" stroke="#231f20" stroke-width=".34"/>
<path d="M22.1 267.7h1.3l-.4 .5h-.5zM22.6 265.8h.1M22.6 265.8h2.3zM23.7 265.9h.1M23.7 264.9v1zM24 267.7h.1" fill="none" stroke="#fff" stroke-width=".34"/>
<path d="M24.7 265.8l-.7 1.9z" fill="#fff"/>
<path d="M24.7 265.8l-.7 1.9z" fill="none" stroke="#fff" stroke-width=".34"/>
<path d="M24.7 265.8l.7 1.9z" fill="#fff"/>
<path d="M22.8 265.8l-.7 1.9zM22.8 265.8l.6 1.9zM24.7 265.8l.7 1.9zM25.3 267.7h.1" fill="none" stroke="#fff" stroke-width=".34"/>
<path d="M24.1 267.7h1.3a.65 .65 0 0 1-.6 .5 .65 .65 0 0 1-.7-.5z" fill-rule="evenodd" fill="#fff"/>
<path d="M24.1 267.7h1.3a.65 .65 0 0 1-.6 .5 .65 .65 0 0 1-.7-.5z" fill="none" stroke="#231f20" stroke-width=".34"/>
<path d="M24 267.7h.1M24.1 267.7h1.3l-.4 .5h-.5z" fill="none" stroke="#fff" stroke-width=".34"/>
<path d="M19 261.7h177.8" fill="none" stroke="#000" stroke-width=".53"/>
<text font-size="5.3" x="54.4" y="31.2">LM25116 Wide-Range Synchronous Buck Controller</text>
<g font-size="4.2">
<text x="20" y="41.8">1 Features</text>
<text x="20" y="152.4">2 Applications</text>
<text x="20" y="177.8">3 Description</text>
</g>
<g font-size="3.5">
<text x="111.1" y="41.6">a high voltage or widely varying input supply. The</text>
<text x="20" y="47.9">•</text>
<text x="25" y="47.9">New, similar products available:</text>
<text x="111.1" y="45.8">control method is based upon current mode control</text>
<text x="25" y="52.7">–</text>
<text x="45.7" y="52.7">45-V wide input range synchronous</text>
<text x="111.1" y="50.1">using</text>
<text x="122.4" y="50.1">an</text>
<text x="129.3" y="50.1">emulated</text>
<text x="146.6" y="50.1">current</text>
<text x="160.5" y="50.1">ramp.</text>
<text x="172.4" y="50.1">Current</text>
<text x="187.1" y="50.1">mode</text>
<text x="30" y="56.9">buck controller</text>
<text x="111.1" y="58.5">cycle current limiting and ease of loop compensation.</text>
<text x="111.1" y="54.3">control provides inherent line feedforward, cycle-by-</text>
<text x="25" y="61.2">–</text>
<text x="30" y="65.4">buck controller</text>
<text x="43.7" y="61.2">65-V wide input range synchronous</text>
<text x="111.1" y="62.8">The</text>
<text x="120.1" y="62.8">use</text>
<text x="128.7" y="62.8">of</text>
<text x="134.6" y="62.8">an</text>
<text x="141.4" y="62.8">emulated</text>
<text x="158.9" y="62.8">control</text>
<text x="172.4" y="62.8">ramp</text>
<text x="183.3" y="62.8">reduces</text>
<text x="25" y="69.6">–</text>
<text x="45.7" y="69.6">42-V synchronous buck controller</text>
<text x="111.1" y="67">noise sensitivity of the pulse-width modulation circuit,</text>
<text x="111.1" y="71.2">allowing reliable control of very small duty cycles</text>
<text x="30" y="73.9">with ultra-low IQ and DRSS</text>
<text x="111.1" y="75.5">necessary in high input voltage applications. The</text>
<text x="25" y="78.1">–</text>
<text x="30" y="82.3">with ultra-low IQ and AEF</text>
<text x="45.7" y="78.1">42-V Synchronous buck controller</text>
<text x="111.1" y="79.7">operating frequency is programmable from 50 kHz</text>
<text x="111.1" y="83.9">to 1 MHz. The LM25116 drives external high-side</text>
<text x="20" y="86.6">•</text>
<text x="25" y="86.6">Emulated peak current mode</text>
<text x="111.1" y="88.2">and low-side NMOS power switches with adaptive</text>
<text x="20" y="90.8">•</text>
<text x="20" y="95">•</text>
<text x="25" y="90.8">Wide operating range (up to 42 V)</text>
<text x="25" y="95">Low I</text>
<text x="36.5" y="95">shutdown (&lt; 10 µA)</text>
<text x="111.1" y="92.4">dead-time control. A user-selectable diode emulation</text>
<text x="20" y="99.3">•</text>
<text x="25" y="99.3">Drives standard or logic level MOSFETs</text>
<text x="111.1" y="96.6">mode</text>
<text x="111.1" y="100.9">improved efficiency at light load conditions. A low</text>
<text x="122.8" y="96.6">enables</text>
<text x="138.1" y="96.6">discontinuous</text>
<text x="162.5" y="96.6">mode</text>
<text x="174.2" y="96.6">operation</text>
<text x="191.8" y="96.6">for</text>
<text x="20" y="103.5">•</text>
<text x="20" y="107.7">•</text>
<text x="25" y="103.5">Robust 3.5-A peak gate drive</text>
<text x="25" y="107.7">Free-run or synchronous operation to 1 MHz</text>
<text x="111.1" y="105.1">quiescent current shutdown disables the controller</text>
<text x="20" y="112">•</text>
<text x="25" y="112">Optional diode emulation mode</text>
<text x="111.1" y="113.6">current. Additional features include a high voltage</text>
<text x="111.1" y="109.3">and</text>
<text x="120" y="109.3">consumes</text>
<text x="139.1" y="109.3">less</text>
<text x="148.4" y="109.3">than</text>
<text x="158.3" y="109.3">10</text>
<text x="165.2" y="109.3">µA</text>
<text x="172.6" y="109.3">of</text>
<text x="178.6" y="109.3">total</text>
<text x="188.2" y="109.3">input</text>
<text x="20" y="116.2">•</text>
<text x="25" y="116.2">Programmable output from 1.215 V to 36 V</text>
<text x="111.1" y="117.8">bias</text>
<text x="120.6" y="117.8">regulator,</text>
<text x="138.3" y="117.8">automatic</text>
<text x="156.6" y="117.8">switch-over</text>
<text x="177.4" y="117.8">to</text>
<text x="183.3" y="117.8">external</text>
<text x="20" y="120.4">•</text>
<text x="20" y="124.7">•</text>
<text x="25" y="120.4">Precision 1.5% voltage reference</text>
<text x="25" y="124.7">Programmable current limit</text>
<text x="111.1" y="122">bias</text>
<text x="120.9" y="122">for</text>
<text x="128.3" y="122">improved</text>
<text x="146.1" y="122">efficiency,</text>
<text x="164.8" y="122">thermal</text>
<text x="179.8" y="122">shutdown,</text>
<text x="20" y="128.9">•</text>
<text x="25" y="128.9">Programmable soft start</text>
<text x="111.1" y="130.5">and adjustable line undervoltage lockout. The device</text>
<text x="111.1" y="126.3">frequency synchronization, cycle-by-cycle current limit</text>
<text x="20" y="133.1">•</text>
<text x="20" y="137.4">•</text>
<text x="25" y="133.1">Programmable line undervoltage lockout</text>
<text x="25" y="137.4">Automatic switch to external bias supply</text>
<text x="111.1" y="134.7">is available in a power enhanced 20-pin HTSSOP</text>
<text x="20" y="141.6">•</text>
<text x="25" y="141.6">20-pin HTSSOP exposed pad</text>
<text x="111.1" y="143.2">thermal dissipation.</text>
<text x="111.1" y="139">package featuring an exposed die attach pad to aid</text>
<text x="20" y="145.8">•</text>
<text x="25" y="145.8">Thermal shutdown</text>
<text x="111.1" y="149.5">New products (LM25141, LM5141, LM25148, and</text>
<text x="20" y="158.5">•</text>
<text x="25" y="158.5">Automotive infotainment</text>
<text x="111.1" y="158">and reduced design size among many other features.</text>
<text x="20" y="162.8">•</text>
<text x="20" y="167">•</text>
<text x="25" y="162.8">Industrial DC-DC motor drivers</text>
<text x="25" y="167">Automotive USB adapters</text>
<text x="137.6" y="164.4">Device Information</text>
<text x="20" y="171.2">•</text>
<text x="25" y="171.2">Telecom servers</text>
<text x="20" y="183.9">The</text>
<text x="29" y="183.9">LM25116</text>
<text x="46.4" y="183.9">is</text>
<text x="52" y="183.9">a</text>
<text x="56.9" y="183.9">synchronous</text>
<text x="79.8" y="183.9">buck</text>
<text x="90.3" y="183.9">controller</text>
<text x="20" y="188.2">intended for step-down regulator applications from</text>
<text x="91.9" y="246.4">Typical Application</text>
</g>
<g font-size="3.5" fill="#00f">
<text x="30" y="52.7">LM25141</text>
<text x="30" y="61.2">LM5141</text>
<text x="30" y="69.6">LM25148</text>
<text x="30" y="78.1">LM25149</text>
<text x="111.1" y="153.8">LM25149) offer reduced BOM cost, higher efficiency,</text>
</g>
<text font-size="3.2" fill="#00f" x="183.6" y="21.1">LM25116</text>
<g font-size="2.8">
<text x="111.9" y="173.7">LM25116</text>
<text x="113.6" y="168.8">PART NUMBER</text>
<text x="137.4" y="173.7">PWP (HTSSOP, 20)</text>
<text x="142.6" y="168.8">PACKAGE</text>
<text x="165.8" y="173.7">6.5 mm × 6.4 mm</text>
<text x="168.7" y="168.8">PACKAGE SIZE</text>
<text x="111.1" y="180.5">(1)</text>
<text x="111.1" y="183.9">(2)</text>
<text x="118.6" y="180.5">For all available packages, see Section 10.</text>
<text x="118.6" y="183.9">The package size (length × width) is a nominal value and</text>
<text x="118.6" y="187.3">includes pins, where applicable.</text>
<text x="27.9" y="265.5">An IMPORTANT NOTICE at the end of this data sheet addresses availability, warranty, changes, use in safety-critical applications,</text>
<text x="27.9" y="268.9">intellectual property matters and other important disclaimers. PRODUCTION DATA.</text>
</g>
<text font-size="2.6" x="33.4" y="95.7">Q</text>
<text font-size="2.5" x="133.8" y="24.3">SNVS509F – APRIL 2007 – REVISED NOVEMBER 2023</text>
<g font-size="2.1" fill="#00f">
<text x="156.5" y="167.8">(1)</text>
<text x="189.6" y="167.8">(2)</text>
</g>
<text font-size="1.7" x="99.1" y="195.9">LM25116</text>
<g font-size="1.5">
<text x="76.3" y="193.8">V</text>
<text x="135.9" y="208.8">V</text>
<text x="106.8" y="239.7">Copyright © 2016, Texas Instruments Incorporated</text>
</g>
<g font-size="1.3">
<text x="88.4" y="195.9">VIN</text>
<text x="113.6" y="195.8">VCC</text>
<text x="126.4" y="197.5">C</text>
<text x="79.3" y="199">C</text>
<text x="83.4" y="198.8">R</text>
<text x="83.4" y="203.8">R</text>
<text x="88.3" y="201.6">UVLO</text>
<text x="114.5" y="201.5">HB</text>
<text x="124.3" y="202.6">V</text>
<text x="88.1" y="208.3">EN</text>
<text x="114.3" y="207.8">HO</text>
<text x="117.7" y="204.7">C</text>
<text x="129.4" y="207.9">L</text>
<text x="78.7" y="210.9">C</text>
<text x="83.5" y="215.3">R</text>
<text x="88.1" y="212.8">RT/ SYNC</text>
<text x="114.2" y="210.6">SW</text>
<text x="114.5" y="213.8">LO</text>
<text x="136.7" y="213.4">C</text>
<text x="88.4" y="221">COMP</text>
<text x="113.6" y="220.9">CSG</text>
<text x="114.5" y="216.4">CS</text>
<text x="123.6" y="218.3">R</text>
<text x="79.2" y="224.3">C</text>
<text x="82.6" y="226.1">R</text>
<text x="82.9" y="222.6">C</text>
<text x="112.7" y="223.3">DEMB</text>
<text x="112.9" y="226.7">VOUT</text>
<text x="88.1" y="229">FB</text>
<text x="93.6" y="230.1">SS</text>
<text x="95.3" y="233.4">C</text>
<text x="98.5" y="230.1">RAMP</text>
<text x="100.9" y="233.5">C</text>
<text x="104.2" y="230.1">AGND</text>
<text x="108.7" y="230.2">PGND</text>
<text x="112.9" y="229">VCCX</text>
<text x="129.3" y="229.3">R</text>
<text x="129.4" y="234.5">R</text>
</g>
<g font-size="1.1">
<text x="77.3" y="194">IN</text>
<text x="127.6" y="197.7">VCC</text>
<text x="80.2" y="199.3">IN</text>
<text x="84.3" y="199.1">UV2</text>
<text x="125.1" y="202.9">IN</text>
<text x="84.4" y="204">UV1</text>
<text x="118.6" y="204.9">HB</text>
<text x="136.9" y="209.1">OUT</text>
<text x="79.6" y="211.1">SYNC</text>
<text x="84.6" y="215.5">T</text>
<text x="137.7" y="213.7">OUT</text>
<text x="124.6" y="218.5">S</text>
<text x="80.1" y="224.6">HF</text>
<text x="83.6" y="226.3">COMP</text>
<text x="83.9" y="222.8">COMP</text>
<text x="96.3" y="233.7">SS</text>
<text x="101.9" y="233.7">RAMP</text>
<text x="130.3" y="229.5">FB2</text>
<text x="130.3" y="234.7">FB1</text>
</g>
</svg>
